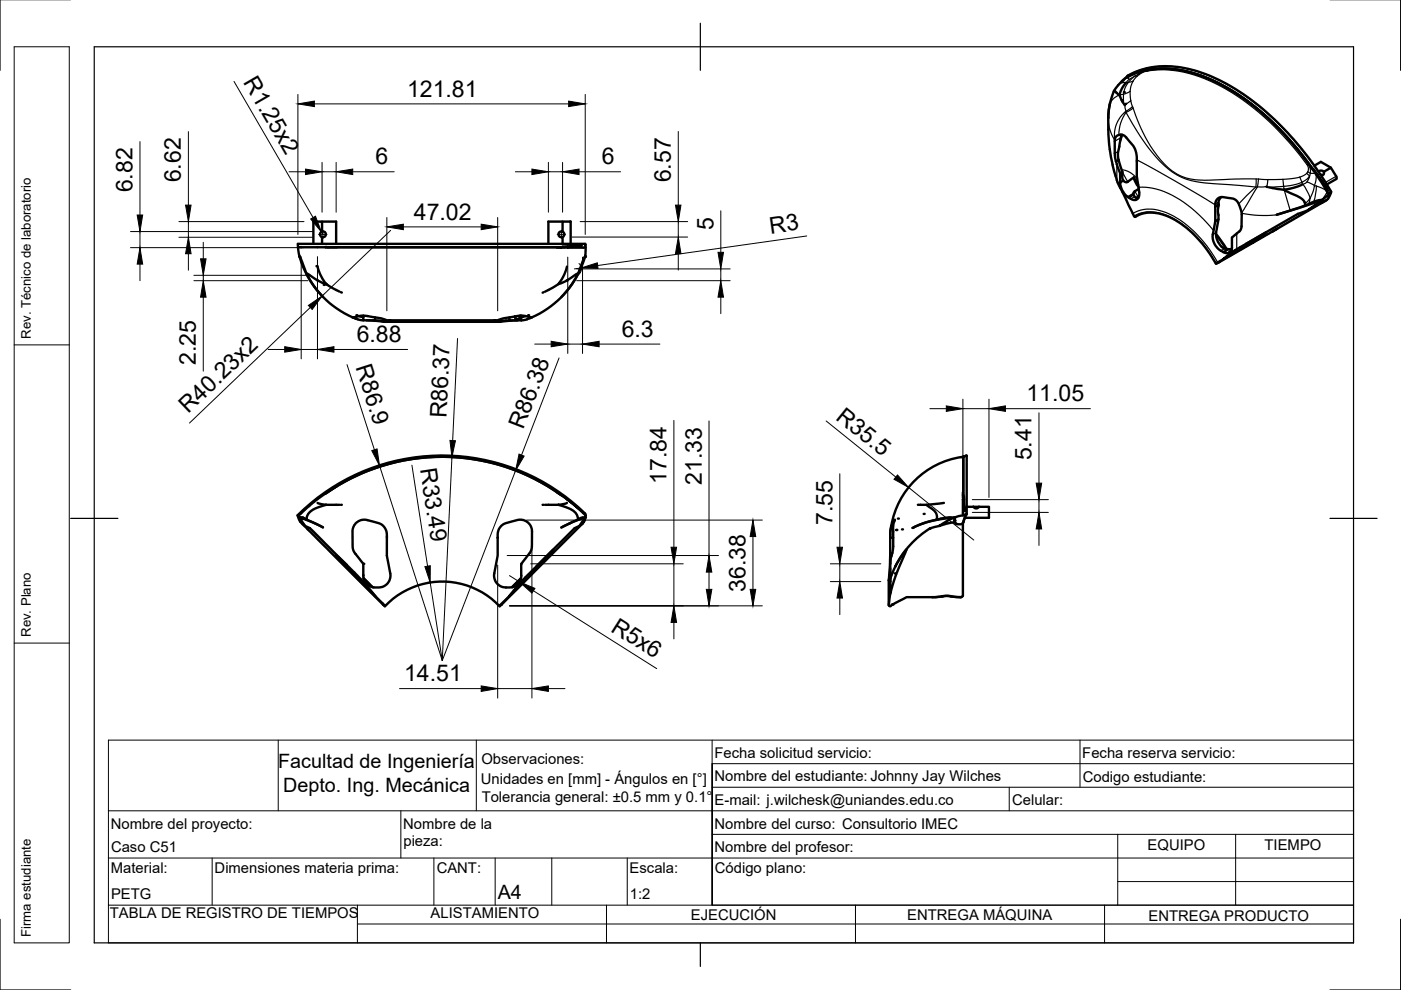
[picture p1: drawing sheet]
<svg xmlns="http://www.w3.org/2000/svg" width="297mm" height="210mm" viewBox="0 0 297 210" stroke-linecap="round" stroke-linejoin="round" font-family="sans-serif">
<!-- layer: Visible -->
<g fill="none" stroke="#000" stroke-width=".51">
<path d="M237 18.1l-.8 1.2M238.1 17.1l-1 1M238.2 17h-.1M238.7 16.5l.2-.2a16.3 16.3 0 0 1 12.9-1.7 41.8 41.8 0 0 1 19.1 11.4 69.9 69.9 0 0 1 11.3 14.6M238.7 16.5l-.9 .8M238.7 17.6l-.9 1.2-.4 1.3M241.6 15.2l-2.9 1.3M242.8 15l-1.2 .3M242.8 15a22.7 22.7 0 0 1 15.4 2.5 56.8 56.8 0 0 1 20 18.1M243 14.9l-.2 .1M243.1 14.9l-.3 .1M243.2 14.9a24 24 0 0 1 16.1 3.2 57.8 57.8 0 0 1 18.8 17.5"/>
<path d="M244.5 14.7l-1.4 .2M235 25.1l.1 5.3 .8 4.5M235.3 22.3l-.3 2.8M235.4 21.8l-.4 3.1M235.9 35l.6 2.3M236.5 37.3l.3 .9M236.6 34.2l.2 .7M236.8 38.2l1.2 2.6M236.8 34.8l.7 1.9M237.2 33.9l-.6 .3M237.4 20.1v.1M237.4 20.4l.8 1.6"/>
<path d="M237.4 20.4l-1-1.1h-.2l-.9 2.9M237.5 38.6v.1M237.6 28.5l.1 .4-.3 1.2a7.9 7.9 0 0 0-.1 4.5l.2 .6a4.1 4.1 0 0 1 .5 2.6 .8 .8 0 0 0 1.1 .7l1.3-.9M237.9 28.6l-.4 1.3M238 36.5l-.5 .2v2M238.2 38.3l-.7 .4M238.4 22.1v.2M238.8 22l-.1 .1M240.4 37.6l.4 1.2 .6 .8M240.4 37.6l.9 1.6M241 34.3v3.1l.5 3.3a1.17 1.17 0 0 1-.3 1.5 1.17 1.17 0 0 1-1.4 0 4 4 0 0 1-2.3-3.5M241 34.1a5 5 0 0 0-1.6-4.2l-.6-.8a1.32 1.32 0 0 0-1.6-.5 1.32 1.32 0 0 0-.9 1.3l.1 3 .2 1.3"/>
<path d="M241 34.1l.1 .2M268.5 39.6l.3 .1M269 39.7l1.8 .4a4.8 4.8 0 0 1 2.9 .9 5.6 5.6 0 0 1 2.8 1.6l.2 1M276.1 39.1l-1.8 .7-2 .4M277.4 34.8l1.3 1.7M278.1 35.6h.1M278.2 35.6l.6 .7 2.7 3.8-2.6-3.5 .1 .4M278.7 35.1l1.4-.8 2.1 1.3M279.1 37l2.6 4.2M279.5 36.4l.6-.2 .6 .2M280.7 36.4l1.5-.8 1.2 2-.1 .4-2 1.1M280.7 36.4l-.1 .7-.7-.2"/>
<path d="M63.2 52.4l.3 1.8M63.5 54.2a19.8 19.8 0 0 0 5 8.7M63.5 54.2l1.5 3.9M67.3 59.4h.1M67.3 56.5l.1 .3a9.4 9.4 0 0 0 1.8 3.4M67.4 59.5h.1M68.3 49.1v-2.1h-1.9v4.7M68.3 47h3v4.7M68.3 50.3v1.4M68.3 49.1a.62 .62 0 0 0-.5 .6 .62 .62 0 0 0 .5 .6M68.3 49.1a.62 .62 0 0 1 .8 .6 .62 .62 0 0 1-.8 .6M69 52.4h50"/>
<path d="M69 52.4l50 .1M69.2 52.3l-6 .1M69.4 52.4h2M118.1 52.5h1.8M119 52.4h.1M119 52.4l.5-.1 3.9-.2-3.3 .3 4.1 .1M119.3 49.1v-2.1h1.7v4.7M119.3 50.3v1.4M119.3 47h-3v4.7M119.3 49.1a.62 .62 0 0 1 .4 .6 .62 .62 0 0 1-.4 .6M119.3 49.1a.62 .62 0 0 0-.9 .6 .62 .62 0 0 0 .9 .6M120.2 56.5l-.1 .3a9.3 9.3 0 0 1-1.7 3.4 15.1 15.1 0 0 0 3.9-2.1l.2-.1a15.6 15.6 0 0 1-3.5 5"/>
<path d="M120.3 59.4h.1M124 54.5a19.7 19.7 0 0 1-11.4 12.8l-1.6-.4-1.1 .1-3.3 .5-1.1 .4h-23.5l-1.1-.4-3.3-.5-1.1-.1-1.8 .4M124 54.5l-1.4 3.6M124.1 51.7h-60.9v.7M124.1 54.2l-.1 .3M124.1 54.2h.1M124.1 52.1v-.4v2.5M238 40.8l2.6 5.2a7.6 7.6 0 0 1 7.4 0 23.7 23.7 0 0 1 9.8 9.9M240.3 41.2l.4 .6 .6 .2M241.4 40.1l-.9 .5-.2 .6-1 .7M257.7 43.8a18.5 18.5 0 0 1-.4 5.1l-.2 .8a3.6 3.6 0 0 0 2.3 3.8M257.7 43.8a1.56 1.56 0 0 1 1.7-2l1.8 .3a2.43 2.43 0 0 1 1.8 2.1l.3 1.3-.1 2.5-.1 .6-.3 .5"/>
<path d="M257.8 49.6l2.3 3.2M258.3 43.4l-.1 1.3 .1 1.8-.5 2.8a3.1 3.1 0 0 0 2.4 3.5h.3M258.3 43.4l-.6 .4M258.3 46.5l-.6 .4M258.4 43.4h.1M258.9 41.8l-.5 .7-.1 .9M259.3 55a42.9 42.9 0 0 1 7.8-5l1.4-.7-2.7 1.9zM260.8 53.5h-.2l.5-.4-.5 .5M262.8 49l-1.6 1.4v2a1.11 1.11 0 0 1-.5 1.2 1.11 1.11 0 0 1-1.3-.1l1-.7h.8M265.6 51.5l-7.8 4.4 1.5-.9M265.6 51.5h.1M270.8 48.5l-5.1 3"/>
<path d="M272.3 40.2h-.1M275.2 45.3l-11 6.4M276.6 42.9h.1M277.2 44.6l-2 .8M280.2 42.9v.1M280.2 42.4l-9.5 3.1 6-1.9M280.2 42.4l-1 .1-2.5 1.1M280.2 42.4h.1M280.2 42.4l.3-.1-3.3 2.3 1.2-.7a4.1 4.1 0 0 0 2-1.2v-.2l-.2 .5M280.3 43h-.1M280.4 42.5l.2-.3 1.3-1.1 .3-.5a2.57 2.57 0 0 1-1.6 2.2l-.4 .2M280.5 42.3l-.2 .1"/>
<path d="M281.3 42.4l-11.6 6.7M69.2 60.2h-.1a14.4 14.4 0 0 1-3.8-2.1l-.2-.1a18.9 18.9 0 0 0 9.6 9.3M69.2 60.2l2.8 1.6M72.3 61.9l.2 .1M74.7 67.3h.1M75.4 67.5l1.6 .4M75.4 67.2v.4l-.6-.3M76.1 67l.9 .2M77 67.2v.7l2.5 .1v-.7M77 66.9v.3M77.7 67.9l3.8 .3M81.5 68.2h.1"/>
<path d="M81.5 68.2h24.5M82.5 67.9l.3 .1h-3.3M105 67.9l-.2 .1h3.2M106 68.2h.1M109.5 67.7l-.4-.6a.58 .58 0 0 0 .7 .5 .58 .58 0 0 0 .5-.7l-.2 .8M109.8 67.9l-3.7 .3M110.5 66.9v.3M110.5 67.2v.7l-2.5 .1v-.7M111.4 67l-.9 .2M112.3 67.3v.2l.5-.2M112.3 67.5l-.8 .3-1 .1M112.8 67.3h.1"/>
<path d="M115.3 62l-.3 .1M118.4 60.2l-2.9 1.6M203.8 96.9a17.8 17.8 0 0 0-14.8 14.6M204.1 96.9h-.3M204.2 96.9v8.1l.2 .3 .2 3.1-.4-2.7v3.6M204.2 96.9v8.1M204.3 96.8l-.2 .1M205 96.7v12.3M205 96.7l-.7 .1M63.1 109.2a43.4 43.4 0 0 1 61-.3v.4M63.2 109.5l-.1-.3 .1 .3a5.9 5.9 0 0 0 2 2.7l16.4 16.3-2-2.1-1.9-2.3M63.2 109.5l.3 .3 .6-.1 .9 .5"/>
<path d="M63.8 110.7l.9 .8M67.3 106.6l1.9 .4M69 104.7a43.2 43.2 0 0 1 49.9 .2M69 104.6a43.2 43.2 0 0 1 49.8 .3M69.2 104.5l-3.5 2.6-2.5 2.4M71.4 103.1l-2 1.3M72 107a8.6 8.6 0 0 0-4.4 .5 3 3 0 0 0-2.6 2.7l3.5 1.6-2.7-1.2-2.3-.8 1.2 1.7a8.6 8.6 0 0 1 3 2.5l5.8 5.8M72.3 107h.2M73.5 119.8l3.5 3.5M73.5 119.8l-2.3-2.1a89.2 89.2 0 0 0 8.4 8.7M82 114v3.8l.7 3.8a2.61 2.61 0 0 1-3.2 3 2.51 2.51 0 0 1-2.5-2.5M82 113.8a2.65 2.65 0 0 0-1.8-2.9l-2.3-.6a2.48 2.48 0 0 0-3.2 2.4l.1 3.1a2.92 2.92 0 0 0 1 2.2l1.2 1.5v2.5"/>
<path d="M82 113.8v.2M106.3 111.5a7.2 7.2 0 0 1 4.7-1.2 2.5 2.5 0 0 1 1.8 2.4l-.1 3.5a4.2 4.2 0 0 1-1.3 2.3l-.9 1v2.5a2.7 2.7 0 0 1-3.5 2.5 2.5 2.5 0 0 1-2.2-2.9 20.6 20.6 0 0 0 .7-7.6l.2-1.5zM115 107h.3M115.5 107h.8a7.6 7.6 0 0 1 5.8 1.8l.3 .6 .2 .8-3.6 1.6 2.7-1.2 2.3-.8M118.1 104.4l1.8 1.2M119 105l4.4 3.4-3.3-2.7 1.4 1.2 1.8 1.6a1.25 1.25 0 0 1 .8 1l-.1 .6M120.2 106.6l-1.8 .4M122.6 110.2a1.4 1.4 0 0 1 1.3-.5l.2 .1-1.2 1.7 .8-.8M122.9 111.5a4 4 0 0 0-2.2 1.6l-7 7M123.4 111.1l-17.5 17.4 2-2.1M123.9 110.3v.1M124 110.1l-.6 1z"/>
<path d="M124.1 109.7l-.1 .1M124.1 109.7h.1M124.2 109.4l-.3 .9M188.7 114l.3-2.2 .2-.8 .5-.8-.3 1.6v4l-.2 1.5M188.7 117.5l-.3 5.5M188.7 117.8v5.5M189 111.5l-.3 2.1M189.2 117.2l-.3 1.2-.2 1.1M189.4 114h-.7v3.8h.3M194.6 107h.1M194.8 107h1.6M198.6 110.2a6.3 6.3 0 0 1 3.5-.4h.3l-1.3 .5-2 1.2 3.3-.8"/>
<path d="M199.1 111.5a5.5 5.5 0 0 0-3.5 1.6 20.1 20.1 0 0 0-6.8 9.4M200.1 106.6l-3.7 .4 .3 .3a3 3 0 0 1 1.9 2.1v.8a17.6 17.6 0 0 0-4.9 1.6 21.7 21.7 0 0 1 8.5-2M202.4 110.4l.1-.3-.1 .4 .4 .6M202.5 110.1v-.4l1.9-.5 .5-.3-.5 1.3a1.06 1.06 0 0 1-.6 1 1.06 1.06 0 0 1-1.2-.2M202.5 109.7l-.3 .1M204.2 111v15.3l-.4 .3M204.2 104.4v1.2M204.2 105h.1M204.6 109.8l-.4 1.1M205 107.5h1.4M206.4 107.5h3.3v2.3h-5.2M206.4 107.4a.64 .64 0 0 0 1.2 0"/>
<path d="M77 122v.1M77 123.3l.8 .8M79 124.5l-1.9-1.9 1.9 1.9M81.6 128.5a16.7 16.7 0 0 1 24.3 0M108.6 124.5l1.8-1.9-.6 1.2zM110.4 122.6l-1.8 1.9M111.7 122.1l5.6-5.6-2.4 3-7 6.9 2.1-2.5zM188.4 123.1v5.2M188.4 123h.1M188.6 126.4l-.2 1.9 .4 .2a7.1 7.1 0 0 1 2.6-1.5l.8-.4h5.5M188.7 120.5v4.1v-.6M188.8 122.5l-.1 .8"/>
<path d="M189.8 120.1a10 10 0 0 1 2.4-3.6l-.2 .6a50.8 50.8 0 0 0-3.4 9.3l.2-3.1M199.8 126.4l1.4-.1 2.6 .3M199.8 126.4l-2.1 .2M199.8 126.4h.1M203.8 126.6l-1.7-.1a9.1 9.1 0 0 0-3.7 .1h-.7"/>
</g>
<g fill="#000">
<circle cx="238.3" cy="19.6" r=".25"/>
<circle cx="237.5" cy="36.7" r=".25"/>
<circle cx="237.8" cy="21.3" r=".25"/>
<circle cx="237.9" cy="21.4" r=".25"/>
<circle cx="67.1" cy="56.4" r=".25"/>
<circle cx="120.1" cy="59.5" r=".25"/>
<circle cx="120.4" cy="56.4" r=".25"/>
<circle cx="124" cy="54.5" r=".25"/>
<circle cx="68.5" cy="60" r=".25"/>
<circle cx="68.6" cy="60.4" r=".25"/>
<circle cx="69" cy="60.2" r=".25"/>
<circle cx="75.6" cy="66.8" r=".25"/>
<circle cx="112" cy="66.8" r=".25"/>
<circle cx="204.2" cy="96.9" r=".25"/>
<circle cx="77" cy="119.5" r=".25"/>
<circle cx="190" cy="112.4" r=".25"/>
<circle cx="190.4" cy="110" r=".25"/>
<circle cx="191.2" cy="112.2" r=".25"/>
<circle cx="193.4" cy="111.9" r=".25"/>
<circle cx="195.8" cy="109" r=".25"/>
<circle cx="197" cy="112.1" r=".25"/>
<circle cx="202.2" cy="109.8" r=".25"/>
<circle cx="202.4" cy="110.4" r=".25"/>
<circle cx="189.2" cy="128.2" r=".25"/>
<circle cx="189.7" cy="121.6" r=".25"/>
</g>
<!-- layer: Visible Narrow -->
<g fill="none" stroke="#000" stroke-width=".25">
<path d="M238.2 17h.1M238.7 17.6l.5-.1a4.7 4.7 0 0 0-1 2.5l1.4-.6M238.7 17.6l-.8-.1-.8 .6M239 16.5l.4 .3M239.1 16.4l-.9 .6M239.2 16.3l.1-.1-1.2 .9M239.2 16.3l-1.2 .9M239.5 15.9l-.4 .1a17.8 17.8 0 0 1 13.8-1.2 44.1 44.1 0 0 1 19.1 12.4 71.3 71.3 0 0 1 10.2 13.4M239.5 15.9l-.3 .4M240.7 16.1a4.5 4.5 0 0 0-1.9 1.4M240.7 16.1h.4M240.7 16.1l-1.4 1.3 .9-.2"/>
<path d="M241.1 16.1a5.1 5.1 0 0 0-1.3 5.2M241.1 16.1l1.1-.7a18.8 18.8 0 0 1 12.2 .9 49 49 0 0 1 19.8 14.9l2.9 3.7M241.6 15.2l-.3 .5 .2 .1M241.9 14.8l-2.4 1.1M241.9 14.8h.9a24.5 24.5 0 0 1 16.8 3.4 57.6 57.6 0 0 1 18.8 17.6M241.9 14.8l-.3 .5-2.6 1.2M242.9 15.1l.2-.1-2.4 1.1M243.2 14.9l-.1 .1a23.5 23.5 0 0 1 14.8 2.6 55 55 0 0 1 19.8 17.8l.2 .8-.2 1.1M235 25.1a8.3 8.3 0 0 0 1.3 4.6M236.8 34.9v3.3M237.1 32.1l-.8 .4M237.2 28.6a8 8 0 0 1 1.5-4.8v-.2a6.6 6.6 0 0 0-2.4 6.1"/>
<path d="M237.3 20.1a3.1 3.1 0 0 0-2 2.2M237.4 20.1l.8-.1a3.5 3.5 0 0 0 .1 2.1l.2 .3M237.5 36.7v2M237.5 38.8v1M237.7 29.2l-1.4 .7M237.8 28.5l-.1 .2M237.8 36a4.7 4.7 0 0 1 3.3 2M237.8 28.6l-.3 1.3M237.9 36.3l1.2 2.2M238.5 22.4l.2 1.2M238.5 22.4l.2-.3 1.1-.8 .3 1.3M238.7 23.8a40.5 40.5 0 0 0 9.3 12.3 13.9 13.9 0 0 0 8.5 2.8l9.8 .8v-1.8"/>
<path d="M240.1 22.6l.1 .3M240.1 22.6l-1.4 1M240.2 22.9l-1.5 .9M240.2 22.9a29 29 0 0 0 7.9 13 10.6 10.6 0 0 0 7.3 2.3l6.3-.2h5.1M241 33.9l8.3 4.6 8.4 4.9M241.4 39.7a16.3 16.3 0 0 1 11.2 4.4l2.4 2.2 2.3 2.6M266.8 38l-.2 1.6-.3 .1-.6 .4-3.1 3.1M266.8 38l2 .1M268.3 39.6h-1.7l-3.4 5.6M272 38l.2 1.5M272.1 39.5l-3.1 .2-.7-.1M272.2 39.5l.1 .7"/>
<path d="M275.6 37.5l.4 1.1M276 38.6a12.2 12.2 0 0 1-3.9 .9M276 38.6l.1 .5h.1l.6 .9 1 2M277 36.8l.7 .5M277.1 34.9a1.58 1.58 0 0 1-1.1 2.5 23.8 23.8 0 0 1-7.2 .7l-.2 1.2-.3 .3M277.1 38.6l-.9 .5M277.1 38.6l.6-1.3-.6 .6-1.1 .7M277.3 36.4l.5 .3M277.4 34.7v.1M277.4 34.7l-.3 .2M277.9 36.8h1M277.9 36.8h-.1"/>
<path d="M278.6 36l.1 .5M278.9 36.8h.1M279 37v1.3l-.3 1-1.6-.7M279.1 36.8h.1M279.1 39.4l-.2 1.7-.3 1.7M283.3 37.4l-2.3 1.3M238.1 40.7l-.1 .1M240.2 45.3a8.1 8.1 0 0 1 7.9 .1 24.2 24.2 0 0 1 10.1 10.2M240.3 41l-1.3 .7M240.4 45.8a7.9 7.9 0 0 1 7.7 .2 23.6 23.6 0 0 1 9.7 9.8M240.6 41.7l-.8 .5M240.6 40.5l.7 1.1-.5 .3"/>
<path d="M241.5 41.5l-.2 .1 .1 .3M257.8 49.9l2 2.8M257.8 49.3l-.7 .4M258.3 43.4l-.6 .5M258.4 42.8l-.7 .4M259.7 52.7l-.8 .5M260.6 53.6l.1 .2M260.7 53.5l-.1 .1M260.8 53.5l-.2 .1M261.2 50.4v3.1M262.2 49.5v3.3M263.2 45.2a23.2 23.2 0 0 0 7.5 .3"/>
<path d="M263.6 52.5a1.19 1.19 0 0 0-1.5 .4l-.3 .2M270 49l.9-.6-5.3 3.1M272.3 40.3l1.2 4.3M277.4 44.5v.1M277.4 44.6l-18.8 10.9M277.4 44.6h.1M277.8 42l-.3 1.2M278.4 43.9v.2M278.4 44.1l-1 .5M280.2 43l-1.8 1M280.2 43h.1M280.3 43h-.1"/>
<path d="M280.5 42.3h.1M281.3 40.5l-1.1-.7-1.5-.5a6.5 6.5 0 0 1-2 4M281.4 40.7h.1M281.4 40.7l-1.2 1.7M281.5 40.1l.5 .9"/>
</g>
<!-- layer: BOM -->
<path d="M3 9.9h11.7v190h-11.7zM3 73.1h11.7M3 136.3h11.7" fill="none" stroke="#000" stroke-width=".21"/>
<!-- layer: Border -->
<path d="M0 -.1v15M297 -.1v15M20 9.9h267v190h-267zM148.5 4.9v10M15 109.9h10M282 109.9h10M0 194.9v15h15M148.5 199.9v5M297 194.9v15h-15" fill="none" stroke="#000" stroke-width=".25"/>
<!-- layer: TitleBlock -->
<g fill="none" stroke="#000" stroke-width=".21">
<path d="M59 156.9v15M101 156.9v15M151 156.9v35v-30h136M229 156.9v10M23 171.9h264M85 171.9v10M151 166.9h136M151 176.9h136M214 166.9v5M237 176.9v15M262 176.9v15M23 191.9v8h264v-43h-264v35h264h-136"/>
<path d="M23 181.9h264M45 181.9v10M75.8 195.9h211.2M75.8 191.9v8M92 181.9v10M105 181.9v10M117 181.9v10M128.6 191.9v8M133 181.9v10M181.4 191.9v8M234.2 191.9v8M237 186.9h50"/>
</g>
<!-- layer: FD_Dimensions -->
<g fill="none" stroke="#000" stroke-width=".21">
<path d="M49.6 17.3l16.8 28.8M29.7 30v15.6M39.9 27.9v15.6M61.3 36.4h3.5M63.2 20v29.7M66.7 22h53.9M68.3 36.4h3M68.3 34.4v10.6M71.3 34.4v10.6M74.8 36.4h8.8M109.3 36.4h3.5M116.3 34.4v10.6"/>
<path d="M116.3 36.4h3M119.3 34.4v10.6M122.8 36.4h8.8M124.1 20v29.7M143.8 27.9v15.6M27.7 52.5h36.8M27.7 49.1h38.6M29.7 49.1v3.4M29.7 56v3.5M37.9 50.3h28.4M37.9 47h26.6M39.9 47v3.3"/>
<path d="M39.9 53.8v3.5M41.1 59.5h24.2M41.1 58.4h24.2M43.1 51.4v3.5M43.1 58.4v1.1M63.9 54.4v21.7M67.3 54.4v21.7M68.1 49.2l.4 .5M82 46.1v19.8M82.8 48.8l-14.5 14M85.5 48.1h16.5M105.5 46.1v19.8"/>
<path d="M120.4 54.5v20.4M121.3 50.3h24.5M122.3 59.5h32.5M122.3 57h32.5M122.8 55.9a1.49 1.49 0 0 1-.5 2.5M123 47h22.8M123.3 56.8l-1.5 .2M123.5 54.5v20.4M143.8 47v3.3M143.8 53.8v3.5M152.8 44.7v8.8M152.8 57v2.5"/>
<path d="M171 50l-44.3 6.3M43.1 63v15.7M56.9 74.1h3.5M63.9 74.1h3.4M65.8 65.2l-25.6 24.5M70.8 74.1h15.6M73.6 77.3l5.8 18M97 71.8l-1 21.6M113.4 73h3.5M118.5 75.9l-7.9 20.6M120.4 73h3.1M127 73h12.9"/>
<path d="M152.8 63v3.5M80.5 98.7l13.3 41.4M87.3 98.6l3.4 21.5M95.8 96.9l-2 43.2M109.3 99.8l-15.5 40.3M142.9 89.1v26.9M150.3 89.3v28.5M175.2 89.3l14.7 11.8M197.1 86.6h3.5M204.2 84.6v19.3M204.2 86.6h5.5M209.7 84.6v20.9"/>
<path d="M213.2 86.6h18M220.3 87.5v14.9M105.5 119.8v28.2M107.5 117.8h44.8M111.7 110.3h49.9M112.5 119.5h32.4M112.8 114.4v33.6M142.9 119.5v9M159.6 113.8v11.2M176 119.5h10.8M178.1 100.4v15.6M178.1 119.5v3.8"/>
<path d="M192.6 103.3l13.9 11.2M206.1 108.6h16.2M206.1 105.9h16.2M220.3 105.9v2.7M220.3 112.2v3.4M91.2 123.5l2.6 16.6M108 122l2.1 1.4M108 128.5h53.6M110.5 121.4a2.51 2.51 0 0 1-.6 2.2M113.1 125.3l26.1 16.5M142.9 132v3.5M150.3 121.3v3.7"/>
<path d="M176 123.3h10.8M178.1 126.8v3.5M84.7 146h17.3M105.5 146h7.3M116.3 146h3.5"/>
</g>
<g fill="#000" stroke="#000" stroke-width=".21">
<path d="M64.8 35.8l3.5 .6-3.5 .6zM63.2 22l3.5-.6v1.2zM71.3 36.4l3.5-.6v1.2zM112.8 35.8l3.5 .6-3.5 .6zM120.6 21.4l3.5 .6-3.5 .6zM119.3 36.4l3.5-.6v1.2zM29.7 52.5l.5 3.5h-1.1zM29.1 45.6h1.1l-.5 3.5zM39.9 50.3l.6 3.5h-1.2zM39.3 43.5h1.2l-.6 3.5zM42.5 54.9h1.2l-.6 3.5zM65.9 46.4l1-.6 1.2 3.4z"/>
<path d="M82 48.1l3.5-.6v1.2zM102 47.5l3.5 .6-3.5 .6zM123.3 56.8l3.3-1.1 .2 1.2zM143.8 50.3l.6 3.5h-1.2zM143.2 43.5h1.2l-.6 3.5zM152.2 53.5h1.2l-.6 3.5zM43.1 59.5l.6 3.5h-1.2zM60.4 73.5l3.5 .6-3.5 .6zM65.4 64.8l2.9-2-2.1 2.8zM67.3 74.1l3.5-.6v1.2zM116.9 72.4l3.5 .6-3.5 .5zM123.5 73l3.5-.6v1.1z"/>
<path d="M152.8 59.5l.6 3.5h-1.2zM78.8 95.5l1.1-.3 .6 3.5zM95.4 93.4h1.2l-.8 3.5zM110 96.3l1.1 .4-1.8 3.1zM200.6 86.1l3.6 .5-3.6 .6zM209.7 86.6l3.5-.5v1.1zM90.1 120.1l1.1-.2v3.6zM142.3 116h1.1l-.5 3.5zM159.6 110.3l.6 3.5h-1.2zM177.5 116h1.1l-.5 3.5zM190.3 100.7l2.3 2.6-3.1-1.7zM220.3 108.6l.6 3.6h-1.2z"/>
<path d="M219.7 102.4h1.2l-.6 3.5zM110.1 123.4l3.3 1.3-.6 1zM142.9 128.5l.5 3.5h-1.1zM149.8 125h1.1l-.6 3.5zM150.3 117.8l.6 3.5h-1.1zM159 125h1.2l-.6 3.5zM178.1 123.3l.5 3.5h-1.1zM102 145.4l3.5 .6-3.5 .6zM112.8 146l3.5-.6v1.2z"/>
</g>
<!-- layer: Smart Centers -->
<path d="M67.5 49.7h1.8M68.5 48.8v1.8M118.1 49.7h1.8M119 48.8v1.8" fill="none" stroke="#000" stroke-width=".21"/>
<g font-size="4.9">
<text x="51.5" y="17.4" transform="rotate(60 51.5 17.4)">R1.25x2</text>
<text x="86.3" y="20.5">121.81</text>
<text x="79.6" y="34.9">6</text>
<text x="127.6" y="34.9">6</text>
<text x="28.1" y="40.8" transform="rotate(-90 28.1 40.8)">6.82</text>
<text x="38.4" y="38.7" transform="rotate(-90 38.4 38.7)">6.62</text>
<text x="142.2" y="38.7" transform="rotate(-90 142.2 38.7)">6.57</text>
<text x="87.8" y="46.6">47.02</text>
<text x="151.3" y="48.7" transform="rotate(-90 151.3 48.7)">5</text>
<text x="163.4" y="49.5" transform="rotate(-8 163.4 49.5)">R3</text>
<text x="131.8" y="71.4">6.3</text>
<text x="41.5" y="77.3" transform="rotate(-90 41.5 77.3)">2.25</text>
<text x="75.4" y="77.9" transform="rotate(72 75.4 77.9)">R86.9</text>
<text x="75.6" y="72.5">6.88</text>
<text x="39.9" y="87.8" transform="rotate(-44 39.9 87.8)">R40.23x2</text>
<text x="94.6" y="88.7" transform="rotate(-87 94.6 88.7)">R86.37</text>
<text x="177" y="88.7" transform="rotate(39 177 88.7)">R35.5</text>
<text x="217.6" y="85.1">11.05</text>
<text x="110.9" y="91.2" transform="rotate(-69 110.9 91.2)">R86.38</text>
<text x="89" y="99.5" transform="rotate(81 89 99.5)">R33.49</text>
<text x="218.7" y="97.6" transform="rotate(-90 218.7 97.6)">5.41</text>
<text x="141.3" y="102.6" transform="rotate(-90 141.3 102.6)">17.84</text>
<text x="148.8" y="102.8" transform="rotate(-90 148.8 102.8)">21.33</text>
<text x="176.5" y="111.3" transform="rotate(-90 176.5 111.3)">7.55</text>
<text x="158.1" y="125.5" transform="rotate(-90 158.1 125.5)">36.38</text>
<text x="129.3" y="133.7" transform="rotate(32 129.3 133.7)">R5x6</text>
<text x="85.7" y="144.5">14.51</text>
</g>
<g font-size="4.2">
<text x="59" y="162.9">Facultad de Ingeniería</text>
<text x="60" y="168">Depto. Ing. Mecánica</text>
<text x="105.5" y="190.7">A4</text>
</g>
<g font-size="3.1">
<text x="102.1" y="162">Observaciones:</text>
<text x="151.5" y="160.7">Fecha solicitud servicio:</text>
<text x="229.5" y="160.7">Fecha reserva servicio:</text>
<text x="102" y="166.3">Unidades en [mm] - Ángulos en [°]</text>
<text x="151.5" y="165.7">Nombre del estudiante: Johnny Jay Wilches</text>
<text x="229.6" y="165.7">Codigo estudiante:</text>
<text x="102.1" y="170.1">Tolerancia general: ±0.5 mm y 0.1°</text>
<text x="151.5" y="170.7">E-mail: j.wilchesk@uniandes.edu.co</text>
<text x="214.6" y="170.7">Celular:</text>
<text x="23.5" y="175.7">Nombre del proyecto:</text>
<text x="85.5" y="175.7">Nombre de la</text>
<text x="85.5" y="179.4">pieza:</text>
<text x="151.5" y="175.7">Nombre del curso: Consultorio IMEC</text>
<text x="23.5" y="185.2">Material:</text>
<text x="23.5" y="180.7">Caso C51</text>
<text x="45.5" y="185.2">Dimensiones materia prima:</text>
<text x="92.6" y="185.2">CANT:</text>
<text x="133.5" y="185.2">Escala:</text>
<text x="151.5" y="180.7">Nombre del profesor:</text>
<text x="151.6" y="185.2">Código plano:</text>
<text x="243.3" y="180.2">EQUIPO</text>
<text x="268.1" y="180.2">TIEMPO</text>
<text x="23.5" y="190.7">PETG</text>
<text x="133.5" y="190.7">1:2</text>
<text x="23.3" y="194.7">TABLA DE REGISTRO DE TIEMPOS</text>
<text x="91.3" y="194.6">ALISTAMIENTO</text>
<text x="146.5" y="195.1">EJECUCIÓN</text>
<text x="192.4" y="195.1">ENTREGA MÁQUINA</text>
<text x="243.5" y="195.2">ENTREGA PRODUCTO</text>
</g>
<g font-size="2.8">
<text x="6.5" y="71.9" transform="rotate(-90 6.5 71.9)">Rev. Técnico de laboratorio</text>
<text x="6.5" y="135.1" transform="rotate(-90 6.5 135.1)">Rev. Plano</text>
<text x="6.5" y="198.6" transform="rotate(-90 6.5 198.6)">Firma estudiante</text>
</g>
</svg>
